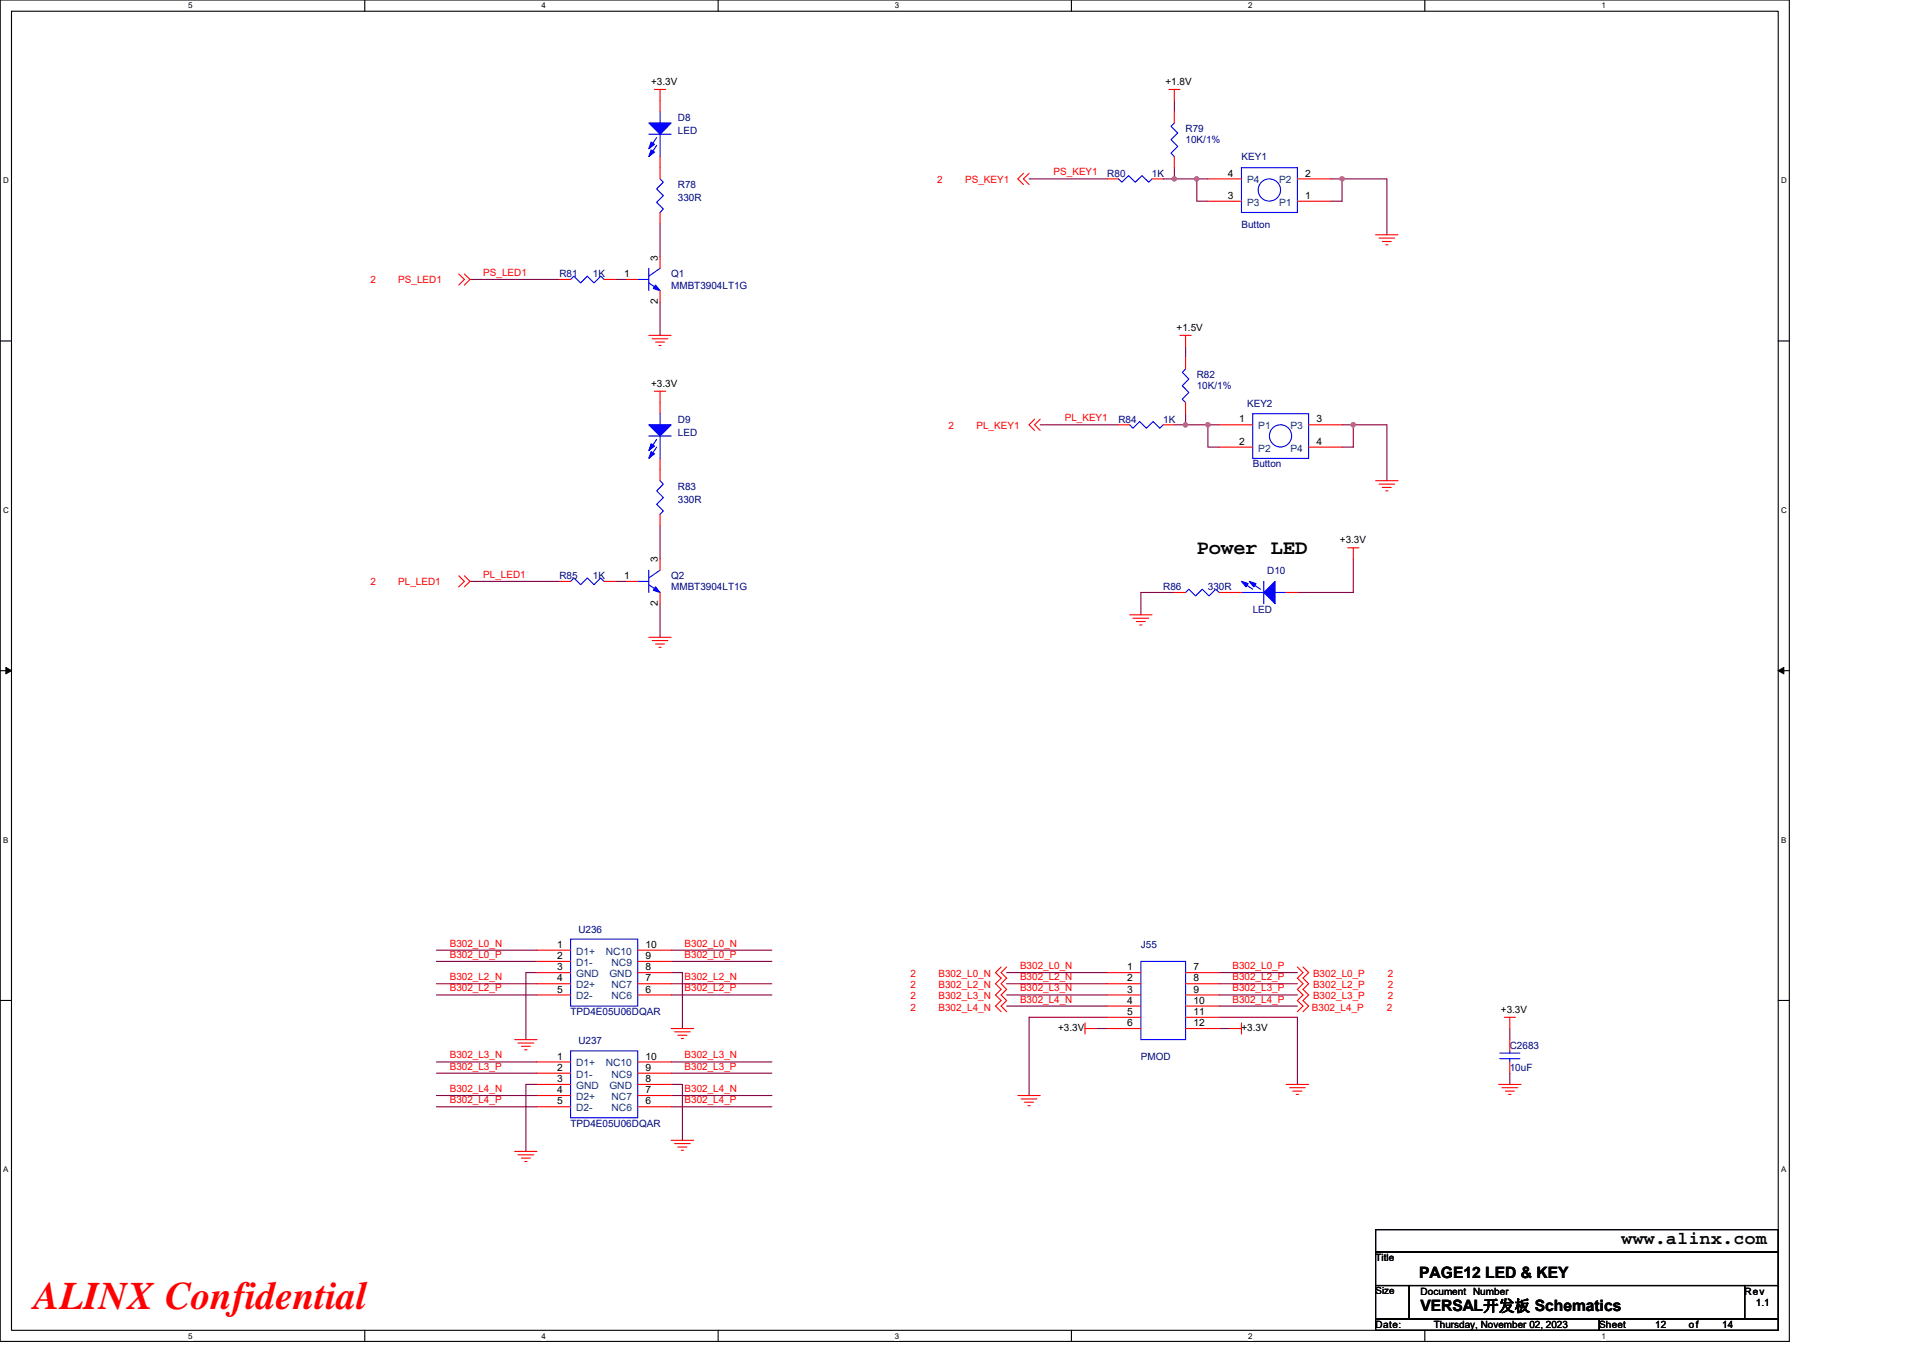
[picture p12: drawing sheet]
<svg xmlns="http://www.w3.org/2000/svg" width="297mm" height="210mm" viewBox="0 0 297 210" stroke-linecap="round" stroke-linejoin="round" font-family="sans-serif">
<path d="M0 0h276.4v207.3h-276.4zM1.8 1.7h272.9v203.8h-272.9z" fill="none" stroke="#000" stroke-width=".17"/>
<g fill="#fff">
<path d="M29.1 .2h.6v1.4h-.6z"/>
<path d="M29.1 205.7h.6v1.4h-.6z"/>
</g>
<path d="M56.3 0v1.7M56.3 205.5v1.8" fill="none" stroke="#000" stroke-width=".17"/>
<g fill="#fff">
<path d="M83.6 .2h.7v1.4h-.7z"/>
<path d="M83.6 205.7h.7v1.4h-.7z"/>
</g>
<path d="M110.9 0v1.7M110.9 205.5v1.8" fill="none" stroke="#000" stroke-width=".17"/>
<g fill="#fff">
<path d="M138.2 .2h.7v1.4h-.7z"/>
<path d="M138.2 205.7h.7v1.4h-.7z"/>
</g>
<path d="M165.5 0v1.7M165.5 205.5v1.8" fill="none" stroke="#000" stroke-width=".17"/>
<g fill="#fff">
<path d="M192.8 .2h.6v1.4h-.6z"/>
<path d="M192.8 205.7h.6v1.4h-.6z"/>
</g>
<path d="M220.1 0v1.7M220.1 205.5v1.8" fill="none" stroke="#000" stroke-width=".17"/>
<g fill="#fff">
<path d="M247.4 .2h.6v1.4h-.6z"/>
<path d="M247.4 205.7h.6v1.4h-.6z"/>
<path d="M.5 27.2h.8v1.4h-.8z"/>
<path d="M275.1 27.2h.9v1.4h-.9z"/>
<path d="M.5 78.1h.8v1.4h-.8z"/>
<path d="M275.1 78.1h.9v1.4h-.9z"/>
</g>
<path d="M0 52.7h1.8M274.7 52.7h1.7" fill="none" stroke="#000" stroke-width=".17"/>
<g fill="#fff">
<path d="M.5 129.1h.8v1.4h-.8z"/>
<path d="M275.1 129.1h.8v1.4h-.8z"/>
</g>
<path d="M0 103.6h1.8M274.7 103.6h1.7" fill="none" stroke="#000" stroke-width=".17"/>
<path d="M.9 103.1l.9 .5-.9 .5zM274.7 103.6l.8-.5v1z" fill="#000" stroke="#000" stroke-width=".15"/>
<g fill="#fff">
<path d="M.5 180h.8v1.4h-.8z"/>
<path d="M275.1 180h.8v1.4h-.8z"/>
</g>
<path d="M0 154.6h1.8M274.7 154.6h1.7M212.5 190h62.2v3.5h-62.2zM212.5 193.5h62.2v5.1h-62.2zM212.5 198.6h5.2v5.2h-5.2zM217.7 198.6h51.8v5.2h-51.8zM269.5 198.6h5.2v5.2h-5.2zM212.5 203.8h34.5v1.7h-34.5zM247 203.8h27.7v1.7h-27.7z" fill="none" stroke="#000" stroke-width=".17"/>
<g fill="none" stroke="#800040" stroke-width=".17">
<path d="M181.4 15.6v1.7M102 34.5v5.2M159 27.6h12M179.7 27.6h1.7M181.4 25.9v1.7M181.4 27.6h3.5M184.9 27.6v3.5h1.7M184.9 27.6h1.7M205.6 27.6h1.7M207.3 27.6h6.9v8.7M207.3 27.6v3.5h-1.7M72.6 43.2h13.8"/>
<path d="M95 43.2h1.8M102 46.7v5.1M183.1 53.6v1.7M160.7 65.6h12.1M181.4 65.6h1.7M183.1 63.9v1.7M183.1 65.6h3.5M186.6 65.6v3.5h1.7M186.6 65.6h1.7M207.3 65.6h1.7v3.5h-1.7M209 65.6h5.2v8.7M72.6 89.8h13.8"/>
<path d="M95 89.8h1.8M102 81.2v5.2M102 93.3v5.2M181.4 91.5h-5.2v3.5M209 86.4v5.1h-8.6M67.4 146.8h15.5M67.4 152h15.5M67.4 148.5h15.5M67.4 153.7h15.5M82.9 150.3h-1.7v10.3M103.7 150.3h1.7v8.6M103.7 146.8h15.5"/>
<path d="M103.7 152h15.5M103.7 148.5h15.5M103.7 153.7h15.5M155.5 150.3h15.5M155.5 155.4h15.5M155.5 152h15.5M155.5 153.7h15.5M169.3 158.9h1.7M171 157.2h-12v12.1M188.3 152h12.1M188.3 155.4h12.1M188.3 153.7h12.1"/>
<path d="M188.3 150.3h12.1M188.3 158.9h1.7M188.3 157.2h12.1v10.4M233.2 158.9v1.7M67.4 164.1h15.5M67.4 165.8h15.5M67.4 169.3h15.5M67.4 171h15.5M82.9 167.6h-1.7v10.3M103.7 167.6h1.7v8.6M103.7 164.1h15.5M103.7 165.8h15.5"/>
<path d="M103.7 169.3h15.5M103.7 171h15.5M233.2 165.8v1.8"/>
</g>
<g fill="#f0f" stroke="#f0f" stroke-width=".17">
<circle cx="184.8" cy="27.6" r=".33"/>
<circle cx="181.4" cy="27.6" r=".33"/>
<circle cx="183.1" cy="65.6" r=".34"/>
<circle cx="207.3" cy="27.6" r=".33"/>
<circle cx="209" cy="65.6" r=".34"/>
<circle cx="186.6" cy="65.6" r=".34"/>
</g>
<g fill="none" stroke="#f00" stroke-width=".17">
<path d="M101.1 13.8h1.7M102 13.8v3.5M180.5 13.8h1.8M181.4 17.3v1.7M181.4 13.8v1.8M102 24.2v3.4M102 32.8v1.7M102 39.7v1.8M158.1 26.8l-.9 .8 .9 .9M159 26.8l-.9 .8 .9 .9M171 27.6h1.8M177.9 27.6h1.8"/>
<path d="M181.4 24.2v1.7M186.6 27.6h5.2M186.6 31.1h5.2M200.4 31.1h5.2M200.4 27.6h5.2M212.5 36.3h3.4M213 36.8h2.4M213.5 37.3h1.4M214.1 37.8h.3M70.9 42.3l.8 .9-.8 .8M71.7 42.3l.9 .9-.9 .8M86.4 43.2h1.7"/>
<path d="M93.3 43.2h1.7M96.8 43.2h1.7M100.2 51.8h3.5M100.8 52.3h2.4M101.3 52.9h1.3M101.8 53.4h.3M102 44.9v1.8M182.3 51.8h1.7M183.1 55.3v1.7M183.1 51.8v1.8M101.1 60.5h1.7M102 60.5v3.4"/>
<path d="M102 70.8v3.5M102 79.5v1.7M159.8 64.8l-.8 .8 .8 .9M160.7 64.8l-.9 .8 .9 .9M172.8 65.6h1.7M179.7 65.6h1.7M183.1 62.2v1.7M188.3 65.6h5.2M188.3 69.1h5.2M202.1 69.1h5.2M202.1 65.6h5.2M212.5 74.3h3.4"/>
<path d="M213 74.8h2.4M213.5 75.3h1.4M214.1 75.8h.3M70.9 89l.8 .8-.8 .9M71.7 89l.9 .8-.9 .9M86.4 89.8h1.7M93.3 89.8h1.7M96.8 89.8h1.7M100.2 98.5h3.5M100.8 99h2.4M101.3 99.5h1.3M102 91.5v1.8"/>
<path d="M102 86.4v1.7M174.5 95h3.4M175 95.5h2.4M175.5 96h1.4M176 96.6h.4M181.4 91.5h1.7M188.3 91.5h3.5M198.7 91.5h1.7M208.2 84.6h1.7M209 84.6v1.8M101.8 100h.3M82.9 146.8h5.2"/>
<path d="M82.9 148.5h5.2M82.9 150.3h5.2M82.9 152h5.2M82.9 153.7h5.2M98.5 153.7h5.2M98.5 152h5.2M98.5 150.3h5.2M98.5 148.5h5.2M98.5 146.8h5.2M103.7 158.9h3.4M104.2 159.4h2.4M104.7 160h1.4"/>
<path d="M154.6 149.4l-.8 .9 .8 .8-.8 .9 .8 .9-.8 .8 .8 .9-.8 .8 .8 .9M155.5 149.4l-.9 .9 .9 .8-.9 .9 .9 .9-.9 .8 .9 .9-.9 .8 .9 .9M167.6 158.9h1.7M167.6 158.1v1.7M171 150.3h5.2M171 153.7h5.2M171 157.2h5.2M171 152h5.2M171 155.4h5.2M171 158.9h5.2M183.1 150.3h5.2M183.1 153.7h5.2"/>
<path d="M183.1 157.2h5.2M183.1 152h5.2M183.1 155.4h5.2M183.1 158.9h5.2M190 158.9h1.8M191.8 158.1v1.7M200.4 149.4l.9 .9-.9 .8 .9 .9-.9 .9 .9 .8-.9 .9 .9 .8-.9 .9M201.3 149.4l.8 .9-.8 .8 .8 .9-.8 .9 .8 .8-.8 .9 .8 .8-.8 .9M232.4 157.2h1.7M233.2 157.2v1.7M79.5 177.9h3.4M79.5 160.6h3.4"/>
<path d="M80 178.4h2.4M80 161.2h2.4M80.5 178.9h1.4M80.5 161.7h1.4M81 179.5h.4M81 162.2h.4M82.9 164.1h5.2M82.9 165.8h5.2M82.9 167.6h5.2M82.9 169.3h5.2M82.9 171h5.2M98.5 171h5.2"/>
<path d="M98.5 169.3h5.2M98.5 167.6h5.2M98.5 165.8h5.2M98.5 164.1h5.2M103.7 176.2h3.4M104.2 176.7h2.4M104.7 177.2h1.4M105.2 160.5h.4M105.2 177.7h.4M157.2 169.3h3.5M157.7 169.8h2.5M158.3 170.3h1.3"/>
<path d="M158.8 170.8h.3M198.7 167.6h3.4M199.2 168.1h2.4M199.7 168.6h1.4M200.2 169.1h.4M231.5 167.6h3.4M232 168.1h2.4M232.5 168.6h1.4M233 169.1h.4M233.2 160.6v1.8M233.2 164.1v1.7"/>
</g>
<g fill="none" stroke="#00f" stroke-width=".17">
<path d="M102 17.3v1.7M181.4 19l-.5 .5 1 1.1-1 1 1 1-1 1.1 .5 .5M100.2 20.7h3.5M101.4 21.3l-1 1.5M101.4 22.5l-1 1.5M102 27.6l.5 .6-1.1 1 1.1 1-1.1 1.1 1.1 1-.5 .5M102 20.7v3.5M172.8 27.6l.5 .6 1-1.1 1.1 1.1 1-1.1 1 1.1 .5-.6M191.8 25.9h8.6v6.9h-8.6zM88.1 43.2l.5-.5 1.1 1 1-1 1.1 1 1-1 .5 .5M98.5 43.2h1.7M100.2 41.5v3.4"/>
<path d="M100.2 43.7l1.8 1.2M102 41.5l-1.8 1.2M183.1 57l-.5 .5 1 1.1-1 1 1 1-1 1.1 .5 .5M100.2 67.4h3.5M101.4 67.9l-1 1.5M101.4 69.1l-1 1.6M102 74.3l.5 .5-1.1 1 1.1 1.1-1.1 1 1.1 1.1-.5 .5M102 63.9v1.7M102 67.4v3.4M174.5 65.6l.5 .6 1-1.1 1.1 1.1 1-1.1 1.1 1.1 .5-.6M193.5 63.9h8.6v6.9h-8.6zM88.1 89.8l.5-.5 1.1 1 1-1 1.1 1 1-1 .5 .5"/>
<path d="M98.5 89.8h1.7M100.2 88.1v3.4M100.2 90.3l1.8 1.2M102 88.1l-1.8 1.2M183.1 91.5l.5-.5 1.1 1.1 1-1.1 1 1.1 1.1-1.1 .5 .5M191.8 91.5h3.4M191.9 90l1.6 1M193.1 90l1.6 1M195.2 89.8v3.5M197 91.5h1.7M88.1 145.1h10.4v10.3h-10.4zM176.2 148.5h6.9v12.1h-6.9z"/>
<path d="M88.1 162.4h10.4v10.3h-10.4zM231.7 163.6h3.1M231.7 162.7h3.1M233.2 162.4v.3M233.2 163.6v.5"/>
<circle cx="196.1" cy="29.4" r="1.72"/>
<circle cx="197.8" cy="67.3" r="1.71"/>
</g>
<g fill="#00f" stroke="#00f" stroke-width=".17">
<path d="M100.2 19h3.5l-1.7 1.7z" fill-rule="evenodd"/>
<path d="M100.6 21.9l.5 .4-.9 .7z" fill-rule="evenodd"/>
<path d="M100.6 23.2l.5 .3-.9 .7z" fill-rule="evenodd"/>
<path d="M100.2 65.6h3.5l-1.7 1.8z" fill-rule="evenodd"/>
<path d="M100.6 68.6l.5 .3-.9 .7z" fill-rule="evenodd"/>
<path d="M100.6 69.8l.5 .3-.9 .7z" fill-rule="evenodd"/>
<path d="M195.2 91.5l1.8-1.7v3.5z" fill-rule="evenodd"/>
<path d="M193 89.8l1 .4-.3 .5z" fill-rule="evenodd"/>
<path d="M191.8 89.8l1 .4-.3 .5z" fill-rule="evenodd"/>
<path d="M101.3 90.7l.7 .8-1.1-.3z" fill-rule="evenodd"/>
<path d="M101.3 44l.7 .9-1.1-.3z" fill-rule="evenodd"/>
</g>
<text font-size="6" fill="#f00" x="5.2" y="202.3">ALINX Confidential</text>
<text font-size="3.2" x="184.9" y="85.6">Power LED</text>
<text font-size="2.8" x="250.5" y="192.3">www.alinx.com</text>
<g font-size="2.4">
<text x="219.2" y="197.4">PAGE12 LED &amp; KEY</text>
<text x="219.4" y="202.6">VERSAL开发板 Schematics</text>
</g>
<g font-size="1.5">
<text x="100.6" y="13.1">+3.3V</text>
<text x="180" y="13.1">+1.8V</text>
<text x="189.7" y="27.3">4</text>
<text x="201.6" y="27.3">2</text>
<text x="189.7" y="30.7">3</text>
<text x="201.6" y="30.7">1</text>
<text x="101.6" y="40.3" transform="rotate(-90 101.6 40.3)">3</text>
<text x="96.4" y="42.8">1</text>
<text x="101.6" y="47" transform="rotate(-90 101.6 47)">2</text>
<text x="181.8" y="51.1">+1.5V</text>
<text x="100.6" y="59.8">+3.3V</text>
<text x="191.4" y="65.3">1</text>
<text x="203.3" y="65.3">3</text>
<text x="191.4" y="68.7">2</text>
<text x="203.3" y="68.7">4</text>
<text x="207" y="84">+3.3V</text>
<text x="96.4" y="89.5">1</text>
<text x="101.6" y="86.9" transform="rotate(-90 101.6 86.9)">3</text>
<text x="101.6" y="93.6" transform="rotate(-90 101.6 93.6)">2</text>
<text x="86" y="146.5">1</text>
<text x="86" y="148.2">2</text>
<text x="86" y="149.9">3</text>
<text x="99.7" y="149.9">8</text>
<text x="99.7" y="146.5">10</text>
<text x="99.7" y="148.2">9</text>
<text x="174.1" y="149.9">1</text>
<text x="184.3" y="149.9">7</text>
<text x="86" y="151.6">4</text>
<text x="86" y="153.4">5</text>
<text x="99.7" y="153.4">6</text>
<text x="99.7" y="151.6">7</text>
<text x="174.1" y="153.4">3</text>
<text x="174.1" y="151.6">2</text>
<text x="174.1" y="155.1">4</text>
<text x="184.3" y="153.4">9</text>
<text x="184.3" y="151.6">8</text>
<text x="184.3" y="155.1">10</text>
<text x="163.4" y="159.3">+3.3V</text>
<text x="174.1" y="156.8">5</text>
<text x="174.1" y="158.6">6</text>
<text x="184.3" y="156.8">11</text>
<text x="184.3" y="158.6">12</text>
<text x="191.8" y="159.3">+3.3V</text>
<text x="231.8" y="156.5">+3.3V</text>
<text x="86" y="163.7">1</text>
<text x="86" y="165.5">2</text>
<text x="86" y="167.2">3</text>
<text x="99.7" y="167.2">8</text>
<text x="99.7" y="163.7">10</text>
<text x="99.7" y="165.5">9</text>
<text x="86" y="168.9">4</text>
<text x="86" y="170.6">5</text>
<text x="99.7" y="170.6">6</text>
<text x="99.7" y="168.9">7</text>
<text x="212.5" y="194.9">Title</text>
<text x="212.5" y="200">Size</text>
<text x="219.4" y="200">Document Number</text>
<text x="269.5" y="200">Rev</text>
<text x="271.2" y="201.8">1.1</text>
<text x="212.5" y="205.2">Date:</text>
<text x="221.5" y="205.2">Thursday, November 02, 2023</text>
<text x="247" y="205.2">Sheet</text>
<text x="255.7" y="205.2">12</text>
<text x="260.9" y="205.2">of</text>
<text x="266" y="205.2">14</text>
</g>
<g font-size="1.5" fill="#000080">
<text x="104.7" y="18.7">D8</text>
<text x="104.7" y="20.7">LED</text>
<text x="183.1" y="20.4">R79</text>
<text x="183.1" y="22.1">10K/1%</text>
<text x="104.7" y="29">R78</text>
<text x="171" y="27.3">R80</text>
<text x="177.9" y="27.3">1K</text>
<text x="191.8" y="24.7">KEY1</text>
<text x="104.7" y="31.1">330R</text>
<text x="191.8" y="35.3">Button</text>
<text x="86.4" y="42.9">R81</text>
<text x="91.6" y="42.9">1K</text>
<text x="103.7" y="42.9">Q1</text>
<text x="103.7" y="44.6">MMBT3904LT1G</text>
<text x="184.9" y="58.4">R82</text>
<text x="104.7" y="65.3">D9</text>
<text x="172.8" y="65.3">R84</text>
<text x="179.7" y="65.3">1K</text>
<text x="184.9" y="60.1">10K/1%</text>
<text x="192.6" y="62.9">KEY2</text>
<text x="104.7" y="67.4">LED</text>
<text x="104.7" y="75.7">R83</text>
<text x="104.7" y="77.7">330R</text>
<text x="193.5" y="72.2">Button</text>
<text x="86.4" y="89.5">R85</text>
<text x="91.6" y="89.5">1K</text>
<text x="103.7" y="89.5">Q2</text>
<text x="195.7" y="88.6">D10</text>
<text x="103.7" y="91.2">MMBT3904LT1G</text>
<text x="179.7" y="91.2">R86</text>
<text x="186.6" y="91.2">330R</text>
<text x="193.5" y="94.7">LED</text>
<text x="89.3" y="144.1">U236</text>
<text x="176.2" y="146.5">J55</text>
<text x="88.1" y="156.8">TPD4E05U06DQAR</text>
<text x="89.3" y="161.4">U237</text>
<text x="176.2" y="163.8">PMOD</text>
<text x="233.2" y="162">C2683</text>
<text x="233.2" y="165.5">10uF</text>
<text x="88.1" y="174.1">TPD4E05U06DQAR</text>
</g>
<g font-size="1.5" fill="#f00">
<text x="144.8" y="28.3">2</text>
<text x="149.1" y="28.3">PS_KEY1</text>
<text x="162.7" y="27.1">PS_KEY1</text>
<text x="57.2" y="43.7">2</text>
<text x="61.5" y="43.7">PS_LED1</text>
<text x="74.7" y="42.6">PS_LED1</text>
<text x="164.5" y="65.1">PL_KEY1</text>
<text x="146.5" y="66.4">2</text>
<text x="150.8" y="66.4">PL_KEY1</text>
<text x="74.7" y="89.3">PL_LED1</text>
<text x="57.2" y="90.4">2</text>
<text x="61.5" y="90.4">PL_LED1</text>
<text x="69.5" y="146.3">B302_L0_N</text>
<text x="69.5" y="148">B302_L0_P</text>
<text x="105.7" y="146.3">B302_L0_N</text>
<text x="105.7" y="148">B302_L0_P</text>
<text x="157.6" y="149.7">B302_L0_N</text>
<text x="190.4" y="149.7">B302_L0_P</text>
<text x="69.5" y="151.4">B302_L2_N</text>
<text x="69.5" y="153.2">B302_L2_P</text>
<text x="105.7" y="151.4">B302_L2_N</text>
<text x="105.7" y="153.2">B302_L2_P</text>
<text x="140.6" y="151">2</text>
<text x="140.6" y="152.7">2</text>
<text x="140.6" y="154.4">2</text>
<text x="145" y="151">B302_L0_N</text>
<text x="145" y="152.7">B302_L2_N</text>
<text x="145" y="154.4">B302_L3_N</text>
<text x="157.6" y="154.9">B302_L4_N</text>
<text x="157.6" y="151.4">B302_L2_N</text>
<text x="157.6" y="153.2">B302_L3_N</text>
<text x="190.4" y="151.4">B302_L2_P</text>
<text x="190.4" y="154.9">B302_L4_P</text>
<text x="190.4" y="153.2">B302_L3_P</text>
<text x="202.8" y="151">B302_L0_P</text>
<text x="202.8" y="152.7">B302_L2_P</text>
<text x="202.8" y="154.4">B302_L3_P</text>
<text x="214.4" y="151">2</text>
<text x="214.4" y="152.7">2</text>
<text x="214.4" y="154.4">2</text>
<text x="140.6" y="156.2">2</text>
<text x="145" y="156.2">B302_L4_N</text>
<text x="202.6" y="156.2">B302_L4_P</text>
<text x="214.2" y="156.2">2</text>
<text x="69.5" y="163.5">B302_L3_N</text>
<text x="69.5" y="165.3">B302_L3_P</text>
<text x="105.7" y="163.5">B302_L3_N</text>
<text x="105.7" y="165.3">B302_L3_P</text>
<text x="69.5" y="168.7">B302_L4_N</text>
<text x="69.5" y="170.5">B302_L4_P</text>
<text x="105.7" y="168.7">B302_L4_N</text>
<text x="105.7" y="170.5">B302_L4_P</text>
</g>
<g font-size="1.5" fill="#004080">
<text x="192.6" y="28.3">P4</text>
<text x="197.6" y="28.3">P2</text>
<text x="192.6" y="31.8">P3</text>
<text x="197.6" y="31.8">P1</text>
<text x="194.4" y="66.3">P1</text>
<text x="194.4" y="69.8">P2</text>
<text x="199.3" y="69.8">P4</text>
<text x="199.3" y="66.3">P3</text>
<text x="89" y="147.5">D1+</text>
<text x="89" y="149.2">D1-</text>
<text x="93.6" y="147.5">NC10</text>
<text x="94.5" y="149.2">NC9</text>
<text x="89" y="151">GND</text>
<text x="89" y="152.7">D2+</text>
<text x="89" y="154.4">D2-</text>
<text x="94.1" y="151">GND</text>
<text x="94.5" y="154.4">NC6</text>
<text x="94.5" y="152.7">NC7</text>
<text x="89" y="164.8">D1+</text>
<text x="89" y="166.5">D1-</text>
<text x="93.6" y="164.8">NC10</text>
<text x="94.5" y="166.5">NC9</text>
<text x="89" y="168.3">GND</text>
<text x="89" y="170">D2+</text>
<text x="89" y="171.7">D2-</text>
<text x="94.1" y="168.3">GND</text>
<text x="94.5" y="171.7">NC6</text>
<text x="94.5" y="170">NC7</text>
</g>
<g font-size="1.2">
<text x="29.1" y="1.3">5</text>
<text x="83.6" y="1.3">4</text>
<text x="138.2" y="1.3">3</text>
<text x="192.8" y="1.3">2</text>
<text x="247.4" y="1.3">1</text>
<text x=".5" y="28.3">D</text>
<text x="275.1" y="28.3">D</text>
<text x=".5" y="79.2">C</text>
<text x="275.1" y="79.2">C</text>
<text x=".5" y="130.2">B</text>
<text x="275.1" y="130.2">B</text>
<text x=".5" y="181.1">A</text>
<text x="275.1" y="181.1">A</text>
<text x="29.1" y="206.8">5</text>
<text x="83.6" y="206.8">4</text>
<text x="138.2" y="206.8">3</text>
<text x="192.8" y="206.8">2</text>
<text x="247.4" y="206.8">1</text>
</g>
</svg>
